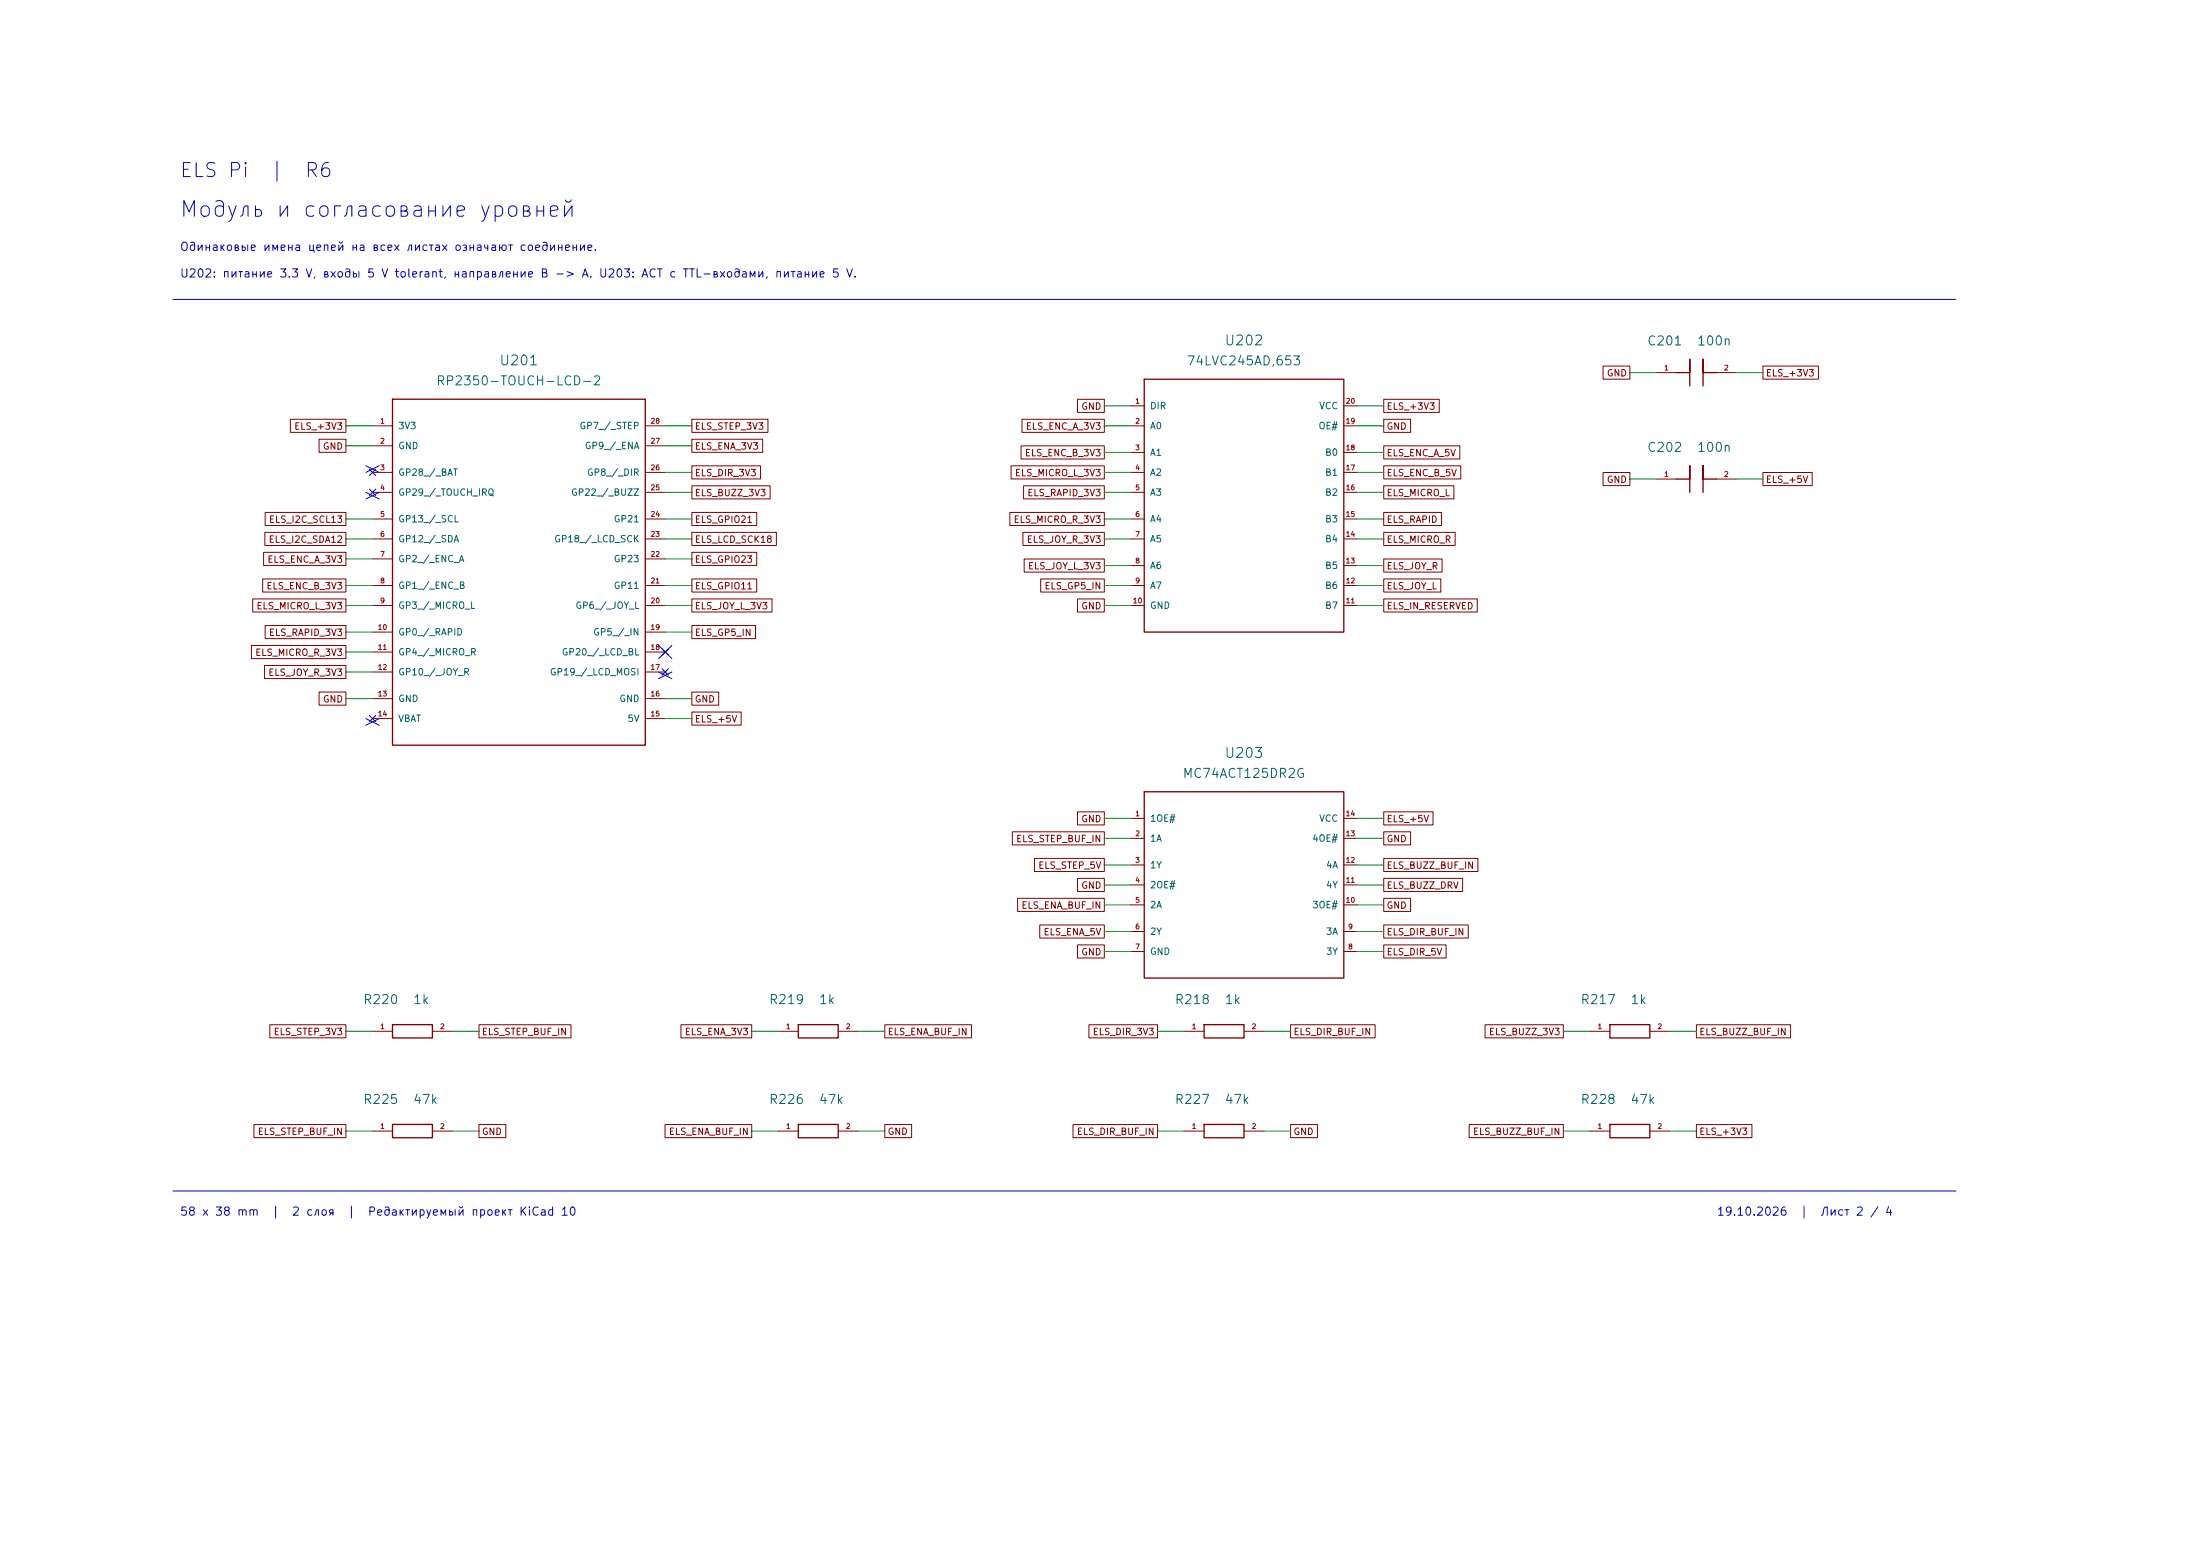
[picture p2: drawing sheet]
<svg xmlns="http://www.w3.org/2000/svg" width="420mm" height="297mm" viewBox="0 0 420 297" stroke-linecap="round" stroke-linejoin="round" font-family="sans-serif">
<g fill="none" stroke="#840000" stroke-width=".25">
<path d="M74.9 76.2h48.3v66h-48.3zM218.4 72.4h38.1v48.3h-38.1zM320 71.1h2.6v-2.5v5.1M327.7 71.1h-2.6v-2.5v5.1M320 91.4h2.6v-2.5v5.1M327.7 91.4h-2.6v-2.5v5.1M218.4 151.1h38.1v35.6h-38.1zM74.9 195.6h7.6v2.5h-7.6zM152.4 195.6h7.6v2.5h-7.6zM229.9 195.6h7.6v2.5h-7.6zM307.3 195.6h7.7v2.5h-7.7zM74.9 214.6h7.6v2.6h-7.6z"/>
<path d="M152.4 214.6h7.6v2.6h-7.6zM229.9 214.6h7.6v2.6h-7.6zM307.3 214.6h7.7v2.6h-7.7z"/>
</g>
<g fill="none" stroke="#840000" stroke-width=".19">
<path d="M205.7 76.2h5.1v2.5h-5.1zM215.9 77.5h2.5M256.5 77.5h2.6M264.2 76.2h10.6v2.5h-10.6zM306 69.9h5.1v2.5h-5.1zM316.2 71.1h3.8M327.7 71.1h3.8M336.5 69.9h10.6v2.5h-10.6zM50.6 97.8h15.4v2.5h-15.4zM55.4 80h10.6v2.5h-10.6zM60.9 83.8h5.1v2.5h-5.1zM71.1 81.3h3.8"/>
<path d="M71.1 85.1h3.8M71.1 90.2h3.8M71.1 94h3.8M71.1 99.1h3.8M123.2 81.3h3.8M123.2 85.1h3.8M123.2 90.2h3.8M123.2 94h3.8M123.2 99.1h3.8M132.1 92.7h14.9v2.5h-14.9zM132.1 97.8h12.4v2.5h-12.4zM132.1 80h14.5v2.5h-14.5z"/>
<path d="M132.1 83.8h13.5v2.5h-13.5zM132.1 88.9h13.1v2.5h-13.1zM192.8 97.8h18v2.5h-18zM193 88.9h17.8v2.5h-17.8zM194.9 85.1h15.9v2.5h-15.9zM195.1 80h15.7v2.5h-15.7zM195.4 92.7h15.4v2.5h-15.4zM215.9 81.3h2.5M215.9 90.2h2.5M215.9 94h2.5M215.9 99.1h2.5M215.9 86.4h2.5"/>
<path d="M256.5 81.3h2.6M256.5 90.2h2.6M256.5 94h2.6M256.5 99.1h2.6M256.5 86.4h2.6M264.2 80h5.1v2.5h-5.1zM264.2 85.1h14.5v2.5h-14.5zM264.2 88.9h14.7v2.5h-14.7zM264.2 92.7h13.4v2.5h-13.4zM264.2 97.8h11v2.5h-11zM306 90.2h5.1v2.5h-5.1zM316.2 91.4h3.8"/>
<path d="M327.7 91.4h3.8M336.5 90.2h9.5v2.5h-9.5zM48.2 114.3h17.8v2.5h-17.8zM50.1 110.5h15.9v2.5h-15.9zM50.3 105.4h15.7v2.5h-15.7zM50.6 101.6h15.4v2.5h-15.4zM50.6 119.4h15.4v2.5h-15.4zM71.1 102.9h3.8M71.1 106.7h3.8M71.1 111.8h3.8M71.1 115.6h3.8M123.2 102.9h3.8"/>
<path d="M123.2 106.7h3.8M123.2 111.8h3.8M123.2 115.6h3.8M132.1 119.4h12.1v2.5h-12.1zM132.1 101.6h16.1v2.5h-16.1zM132.1 105.4h12.4v2.5h-12.4zM132.1 110.5h12.4v2.5h-12.4zM132.1 114.3h15.3v2.5h-15.3zM195.3 101.6h15.5v2.5h-15.5zM195.5 106.7h15.3v2.5h-15.3zM198.7 110.5h12.1v2.5h-12.1zM205.7 114.3h5.1v2.5h-5.1z"/>
<path d="M215.9 102.9h2.5M215.9 111.8h2.5M215.9 115.6h2.5M215.9 108h2.5M256.5 102.9h2.6M256.5 111.8h2.6M256.5 115.6h2.6M256.5 108h2.6M264.2 110.5h10.9v2.5h-10.9zM264.2 114.3h17.8v2.5h-17.8zM264.2 106.7h11.1v2.5h-11.1zM264.2 101.6h13.6v2.5h-13.6z"/>
<path d="M48 123.2h18v2.5h-18zM50.5 127h15.5v2.5h-15.5zM60.9 132.1h5.1v2.5h-5.1zM71.1 120.7h3.8M71.1 124.5h3.8M71.1 128.3h3.8M71.1 133.4h3.8M71.1 137.2h3.8M123.2 120.7h3.8M123.2 124.5h3.8M123.2 128.3h3.8M123.2 133.4h3.8"/>
<path d="M123.2 137.2h3.8M132.1 132.1h5.1v2.5h-5.1zM132.1 135.9h9.4v2.5h-9.4zM193.3 158.8h17.5v2.5h-17.5zM205.7 155h5.1v2.5h-5.1zM215.9 156.2h2.5M256.5 156.2h2.6M264.2 155h9.4v2.5h-9.4zM264.2 158.8h5.1v2.5h-5.1zM194.3 171.5h16.5v2.5h-16.5zM197.5 163.8h13.3v2.6h-13.3zM198.5 176.5h12.3v2.6h-12.3z"/>
<path d="M205.7 167.7h5.1v2.5h-5.1zM215.9 160h2.5M215.9 165.1h2.5M215.9 168.9h2.5M215.9 172.7h2.5M215.9 177.8h2.5M256.5 160h2.6M256.5 165.1h2.6M256.5 168.9h2.6M256.5 172.7h2.6M256.5 177.8h2.6M264.2 163.8h17.9v2.6h-17.9z"/>
<path d="M264.2 167.7h15v2.5h-15zM264.2 171.5h5.1v2.5h-5.1zM264.2 176.5h16.1v2.6h-16.1zM51.5 195.6h14.5v2.5h-14.5zM71.1 196.9h3.8M82.5 196.9h3.9M91.4 195.6h17.6v2.5h-17.6zM130 195.6h13.5v2.5h-13.5zM148.6 196.9h3.8M160 196.9h3.8M168.9 195.6h16.6v2.5h-16.6zM205.7 180.4h5.1v2.5h-5.1z"/>
<path d="M207.9 195.6h13.1v2.5h-13.1zM215.9 181.6h2.5M226.1 196.9h3.8M237.5 196.9h3.8M246.4 195.6h16.1v2.5h-16.1zM256.5 181.6h2.6M264.2 180.4h11.9v2.5h-11.9zM283.5 195.6h14.9v2.5h-14.9zM303.5 196.9h3.8M315 196.9h3.8M323.8 195.6h18v2.5h-18zM48.5 214.6h17.5v2.6h-17.5z"/>
<path d="M71.1 215.9h3.8M82.5 215.9h3.9M91.4 214.6h5.2v2.6h-5.2zM127 214.6h16.5v2.6h-16.5zM148.6 215.9h3.8M160 215.9h3.8M168.9 214.6h5.1v2.6h-5.1zM204.8 214.6h16.2v2.6h-16.2zM226.1 215.9h3.8M237.5 215.9h3.8M246.4 214.6h5.1v2.6h-5.1zM280.5 214.6h17.9v2.6h-17.9z"/>
<path d="M303.5 215.9h3.8M315 215.9h3.8M323.8 214.6h10.6v2.6h-10.6z"/>
</g>
<path d="M33 57.2h340.4M69.8 94l2.6 1.3M69.8 88.9l2.6 1.3M72.4 94l-2.6 1.3M72.4 88.9l-2.6 1.3M69.8 137.2l2.6 1.2M72.4 137.2l-2.6 1.2M125.7 128.3l2.6 1.2M125.7 123.2l2.6 2.5M128.3 128.3l-2.6 1.2M128.3 123.2l-2.6 2.5M33 227.3h340.4" fill="none" stroke="#0000c2" stroke-width=".19"/>
<g fill="none" stroke="#009600" stroke-width=".19">
<path d="M210.8 77.5h5.1M259.1 77.5h5.1M311.1 71.1h5.1M331.5 71.1h5M66 81.3h5.1M66 85.1h5.1M66 99.1h5.1M127 81.3h5.1M127 85.1h5.1M127 99.1h5.1M127 90.2h5.1M127 94h5.1"/>
<path d="M210.8 81.3h5.1M210.8 99.1h5.1M210.8 90.2h5.1M210.8 94h5.1M210.8 86.4h5.1M259.1 81.3h5.1M259.1 99.1h5.1M259.1 90.2h5.1M259.1 94h5.1M259.1 86.4h5.1M311.1 91.4h5.1M331.5 91.4h5"/>
<path d="M66 102.9h5.1M66 106.7h5.1M66 111.8h5.1M66 115.6h5.1M127 102.9h5.1M127 106.7h5.1M127 111.8h5.1M127 115.6h5.1M210.8 102.9h5.1M210.8 108h5.1M210.8 111.8h5.1M210.8 115.6h5.1"/>
<path d="M259.1 102.9h5.1M259.1 108h5.1M259.1 111.8h5.1M259.1 115.6h5.1M66 120.7h5.1M66 124.5h5.1M66 128.3h5.1M66 133.4h5.1M127 120.7h5.1M127 133.4h5.1M127 137.2h5.1M210.8 156.2h5.1"/>
<path d="M259.1 156.2h5.1M210.8 177.8h5.1M210.8 160h5.1M210.8 165.1h5.1M210.8 168.9h5.1M210.8 172.7h5.1M259.1 177.8h5.1M259.1 160h5.1M259.1 165.1h5.1M259.1 168.9h5.1M259.1 172.7h5.1M66 196.9h5.1"/>
<path d="M86.4 196.9h5M143.5 196.9h5.1M163.8 196.9h5.1M210.8 181.6h5.1M221 196.9h5.1M241.3 196.9h5.1M259.1 181.6h5.1M298.4 196.9h5.1M318.8 196.9h5M66 215.9h5.1M86.4 215.9h5M143.5 215.9h5.1"/>
<path d="M163.8 215.9h5.1M221 215.9h5.1M241.3 215.9h5.1M298.4 215.9h5.1M318.8 215.9h5"/>
</g>
<path d="M70.5 93.4l1.2 1.2M70.5 89.6l1.2 1.2M71.7 93.4l-1.2 1.2M71.7 89.6l-1.2 1.2M70.5 136.6l1.2 1.2M71.7 136.6l-1.2 1.2M126.4 123.9l1.2 1.2M126.4 127.7l1.2 1.2M127.6 123.9l-1.2 1.2M127.6 127.7l-1.2 1.2" fill="none" stroke="#000084" stroke-width=".19"/>
<text font-size="3" fill="#0000c2" x="34.1" y="42.2">Модуль и согласование уровней</text>
<g font-size="2.7" fill="#0000c2">
<text x="34.1" y="34.5">ELS Pi</text>
<text x="51.3" y="34.5">|</text>
<text x="58" y="34.5">R6</text>
</g>
<g font-size="1.9" fill="#006464">
<text x="95.2" y="70.2">U201</text>
<text x="233.6" y="66.4">U202</text>
<text x="233.6" y="145.1">U203</text>
</g>
<g font-size="1.7" fill="#006464">
<text x="226.4" y="70.2">74LVC245AD,653</text>
<text x="314.3" y="66.4">C201</text>
<text x="323.8" y="66.4">100n</text>
<text x="83.1" y="74">RP2350-TOUCH-LCD-2</text>
<text x="314.3" y="86.7">C202</text>
<text x="323.8" y="86.7">100n</text>
<text x="225.6" y="148.9">MC74ACT125DR2G</text>
<text x="69.2" y="192.1">R220</text>
<text x="78.7" y="192.1">1k</text>
<text x="146.7" y="192.1">R219</text>
<text x="156.2" y="192.1">1k</text>
<text x="224.1" y="192.1">R218</text>
<text x="233.7" y="192.1">1k</text>
<text x="301.6" y="192.1">R217</text>
<text x="311.1" y="192.1">1k</text>
<text x="69.2" y="211.1">R225</text>
<text x="78.7" y="211.1">47k</text>
<text x="146.7" y="211.1">R226</text>
<text x="156.2" y="211.1">47k</text>
<text x="224.1" y="211.1">R227</text>
<text x="233.7" y="211.1">47k</text>
<text x="301.6" y="211.1">R228</text>
<text x="311.1" y="211.1">47k</text>
</g>
<g font-size="1.6" fill="#0000c2">
<text x="34.2" y="48.3">Одинаковые имена цепей на всех листах означают соединение.</text>
<text x="34.2" y="53.4">U202: питание 3.3 V, входы 5 V tolerant, направление B -&gt; A. U203: ACT с TTL-входами, питание 5 V.</text>
<text x="34.2" y="232.4">58 x 38 mm</text>
<text x="51.7" y="232.4">|</text>
<text x="55.6" y="232.4">2 слоя</text>
<text x="66.2" y="232.4">|</text>
<text x="70.1" y="232.4">Редактируемый проект KiCad 10</text>
<text x="327.6" y="232.4">19.10.2026</text>
<text x="343.5" y="232.4">|</text>
<text x="347.4" y="232.4">Лист 2 / 4</text>
</g>
<g font-size="1.3" fill="#840000">
<text x="306.6" y="72.2">GND</text>
<text x="337" y="72.2">ELS_+3V3</text>
<text x="56.1" y="82.3">ELS_+3V3</text>
<text x="132.5" y="82.3">ELS_STEP_3V3</text>
<text x="195.7" y="82.3">ELS_ENC_A_3V3</text>
<text x="206.3" y="78.5">GND</text>
<text x="264.6" y="78.5">ELS_+3V3</text>
<text x="264.6" y="82.3">GND</text>
<text x="61.5" y="86.1">GND</text>
<text x="132.5" y="86.1">ELS_ENA_3V3</text>
<text x="195.5" y="87.4">ELS_ENC_B_3V3</text>
<text x="264.6" y="87.4">ELS_ENC_A_5V</text>
<text x="132.5" y="95">ELS_BUZZ_3V3</text>
<text x="132.5" y="91.2">ELS_DIR_3V3</text>
<text x="193.6" y="91.2">ELS_MICRO_L_3V3</text>
<text x="196" y="95">ELS_RAPID_3V3</text>
<text x="264.6" y="91.2">ELS_ENC_B_5V</text>
<text x="264.6" y="95">ELS_MICRO_L</text>
<text x="306.6" y="92.5">GND</text>
<text x="337" y="92.5">ELS_+5V</text>
<text x="51.2" y="100.1">ELS_I2C_SCL13</text>
<text x="132.5" y="100.1">ELS_GPIO21</text>
<text x="193.4" y="100.1">ELS_MICRO_R_3V3</text>
<text x="264.6" y="100.1">ELS_RAPID</text>
<text x="50.9" y="107.7">ELS_ENC_A_3V3</text>
<text x="51.2" y="103.9">ELS_I2C_SDA12</text>
<text x="132.5" y="103.9">ELS_LCD_SCK18</text>
<text x="132.5" y="107.7">ELS_GPIO23</text>
<text x="195.9" y="103.9">ELS_JOY_R_3V3</text>
<text x="264.6" y="103.9">ELS_MICRO_R</text>
<text x="50.8" y="112.8">ELS_ENC_B_3V3</text>
<text x="132.5" y="112.8">ELS_GPIO11</text>
<text x="196.1" y="109">ELS_JOY_L_3V3</text>
<text x="199.3" y="112.8">ELS_GP5_IN</text>
<text x="264.6" y="112.8">ELS_JOY_L</text>
<text x="264.6" y="109">ELS_JOY_R</text>
<text x="48.9" y="116.6">ELS_MICRO_L_3V3</text>
<text x="132.5" y="116.6">ELS_JOY_L_3V3</text>
<text x="206.3" y="116.6">GND</text>
<text x="264.6" y="116.6">ELS_IN_RESERVED</text>
<text x="48.6" y="125.5">ELS_MICRO_R_3V3</text>
<text x="51.2" y="121.7">ELS_RAPID_3V3</text>
<text x="132.5" y="121.7">ELS_GP5_IN</text>
<text x="51.1" y="129.3">ELS_JOY_R_3V3</text>
<text x="61.5" y="134.4">GND</text>
<text x="132.5" y="134.4">GND</text>
<text x="132.5" y="138.2">ELS_+5V</text>
<text x="193.9" y="161.1">ELS_STEP_BUF_IN</text>
<text x="206.3" y="157.2">GND</text>
<text x="264.6" y="157.2">ELS_+5V</text>
<text x="264.6" y="161.1">GND</text>
<text x="198.1" y="166.1">ELS_STEP_5V</text>
<text x="264.6" y="166.1">ELS_BUZZ_BUF_IN</text>
<text x="194.9" y="173.8">ELS_ENA_BUF_IN</text>
<text x="206.3" y="169.9">GND</text>
<text x="264.6" y="169.9">ELS_BUZZ_DRV</text>
<text x="264.6" y="173.8">GND</text>
<text x="199.1" y="178.8">ELS_ENA_5V</text>
<text x="264.6" y="178.8">ELS_DIR_BUF_IN</text>
<text x="206.3" y="182.6">GND</text>
<text x="264.6" y="182.6">ELS_DIR_5V</text>
<text x="52.1" y="197.9">ELS_STEP_3V3</text>
<text x="91.9" y="197.9">ELS_STEP_BUF_IN</text>
<text x="130.6" y="197.9">ELS_ENA_3V3</text>
<text x="169.4" y="197.9">ELS_ENA_BUF_IN</text>
<text x="208.5" y="197.9">ELS_DIR_3V3</text>
<text x="246.8" y="197.9">ELS_DIR_BUF_IN</text>
<text x="284.1" y="197.9">ELS_BUZZ_3V3</text>
<text x="324.3" y="197.9">ELS_BUZZ_BUF_IN</text>
<text x="49.1" y="216.9">ELS_STEP_BUF_IN</text>
<text x="91.9" y="216.9">GND</text>
<text x="127.6" y="216.9">ELS_ENA_BUF_IN</text>
<text x="169.4" y="216.9">GND</text>
<text x="205.5" y="216.9">ELS_DIR_BUF_IN</text>
<text x="246.8" y="216.9">GND</text>
<text x="281.1" y="216.9">ELS_BUZZ_BUF_IN</text>
<text x="324.3" y="216.9">ELS_+3V3</text>
</g>
<g font-size="1.3" fill="#006464">
<text x="75.9" y="82.2">3V3</text>
<text x="110.5" y="82.2">GP7_/_STEP</text>
<text x="219.4" y="78.4">DIR</text>
<text x="219.4" y="82.2">A0</text>
<text x="251.6" y="82.2">OE#</text>
<text x="251.7" y="78.4">VCC</text>
<text x="75.9" y="86">GND</text>
<text x="111.5" y="86">GP9_/_ENA</text>
<text x="219.4" y="87.3">A1</text>
<text x="252.9" y="87.3">B0</text>
<text x="75.9" y="91.1">GP28_/_BAT</text>
<text x="75.9" y="94.9">GP29_/_TOUCH_IRQ</text>
<text x="108.9" y="94.9">GP22_/_BUZZ</text>
<text x="111.9" y="91.1">GP8_/_DIR</text>
<text x="219.4" y="91.1">A2</text>
<text x="219.4" y="94.9">A3</text>
<text x="252.9" y="94.9">B2</text>
<text x="252.9" y="91.1">B1</text>
<text x="75.9" y="100">GP13_/_SCL</text>
<text x="117.1" y="100">GP21</text>
<text x="219.4" y="100">A4</text>
<text x="252.9" y="100">B3</text>
<text x="75.9" y="103.8">GP12_/_SDA</text>
<text x="75.9" y="107.6">GP2_/_ENC_A</text>
<text x="105.7" y="103.8">GP18_/_LCD_SCK</text>
<text x="117.1" y="107.6">GP23</text>
<text x="219.4" y="103.8">A5</text>
<text x="252.9" y="103.8">B4</text>
<text x="75.9" y="112.7">GP1_/_ENC_B</text>
<text x="117.1" y="112.7">GP11</text>
<text x="219.4" y="108.9">A6</text>
<text x="219.4" y="112.7">A7</text>
<text x="252.9" y="112.7">B6</text>
<text x="252.9" y="108.9">B5</text>
<text x="75.9" y="116.5">GP3_/_MICRO_L</text>
<text x="109.7" y="116.5">GP6_/_JOY_L</text>
<text x="219.4" y="116.5">GND</text>
<text x="252.9" y="116.5">B7</text>
<text x="75.9" y="121.6">GP0_/_RAPID</text>
<text x="75.9" y="125.4">GP4_/_MICRO_R</text>
<text x="107.1" y="125.4">GP20_/_LCD_BL</text>
<text x="113.1" y="121.6">GP5_/_IN</text>
<text x="75.9" y="129.2">GP10_/_JOY_R</text>
<text x="104.9" y="129.2">GP19_/_LCD_MOSI</text>
<text x="75.9" y="134.3">GND</text>
<text x="118.1" y="134.3">GND</text>
<text x="75.9" y="138.1">VBAT</text>
<text x="119.7" y="138.1">5V</text>
<text x="219.4" y="157.2">1OE#</text>
<text x="219.4" y="161">1A</text>
<text x="250.4" y="161">4OE#</text>
<text x="251.7" y="157.2">VCC</text>
<text x="219.4" y="166">1Y</text>
<text x="253" y="166">4A</text>
<text x="219.4" y="169.9">2OE#</text>
<text x="219.4" y="173.7">2A</text>
<text x="250.4" y="173.7">3OE#</text>
<text x="253" y="169.9">4Y</text>
<text x="219.4" y="178.7">2Y</text>
<text x="253" y="178.7">3A</text>
<text x="219.4" y="182.6">GND</text>
<text x="253" y="182.6">3Y</text>
</g>
<g font-size="1" fill="#a90000">
<text x="317.6" y="70.9">1</text>
<text x="329" y="70.9">2</text>
<text x="216.6" y="77.3">1</text>
<text x="256.8" y="77.3">20</text>
<text x="72.5" y="81.1">1</text>
<text x="124.1" y="81.1">28</text>
<text x="216.6" y="81.1">2</text>
<text x="256.8" y="81.1">19</text>
<text x="72.5" y="84.9">2</text>
<text x="72.5" y="90">3</text>
<text x="124.1" y="90">26</text>
<text x="124.1" y="84.9">27</text>
<text x="216.6" y="86.2">3</text>
<text x="216.6" y="90">4</text>
<text x="256.8" y="90">17</text>
<text x="256.8" y="86.2">18</text>
<text x="72.5" y="93.8">4</text>
<text x="124.1" y="93.8">25</text>
<text x="216.6" y="93.8">5</text>
<text x="256.8" y="93.8">16</text>
<text x="317.6" y="91.2">1</text>
<text x="329" y="91.2">2</text>
<text x="72.5" y="98.9">5</text>
<text x="124.1" y="98.9">24</text>
<text x="216.6" y="98.9">6</text>
<text x="256.8" y="98.9">15</text>
<text x="72.5" y="102.7">6</text>
<text x="72.5" y="106.5">7</text>
<text x="124.1" y="106.5">22</text>
<text x="124.1" y="102.7">23</text>
<text x="216.6" y="102.7">7</text>
<text x="216.6" y="107.8">8</text>
<text x="256.8" y="107.8">13</text>
<text x="256.8" y="102.7">14</text>
<text x="72.5" y="111.6">8</text>
<text x="124.1" y="111.6">21</text>
<text x="216.6" y="111.6">9</text>
<text x="256.8" y="111.6">12</text>
<text x="72.5" y="115.4">9</text>
<text x="124.1" y="115.4">20</text>
<text x="216.2" y="115.4">10</text>
<text x="256.8" y="115.4">11</text>
<text x="72" y="120.5">10</text>
<text x="72" y="124.3">11</text>
<text x="124.1" y="124.3">18</text>
<text x="124.1" y="120.5">19</text>
<text x="72" y="128.1">12</text>
<text x="124.1" y="128.1">17</text>
<text x="72" y="133.2">13</text>
<text x="72" y="137">14</text>
<text x="124.1" y="137">15</text>
<text x="124.1" y="133.2">16</text>
<text x="216.6" y="156">1</text>
<text x="216.6" y="159.8">2</text>
<text x="256.8" y="159.8">13</text>
<text x="256.8" y="156">14</text>
<text x="216.6" y="164.9">3</text>
<text x="256.8" y="164.9">12</text>
<text x="216.6" y="168.7">4</text>
<text x="216.6" y="172.5">5</text>
<text x="256.8" y="172.5">10</text>
<text x="256.8" y="168.7">11</text>
<text x="216.6" y="177.6">6</text>
<text x="257.3" y="177.6">9</text>
<text x="216.6" y="181.4">7</text>
<text x="257.3" y="181.4">8</text>
<text x="72.5" y="196.7">1</text>
<text x="83.9" y="196.7">2</text>
<text x="149.9" y="196.7">1</text>
<text x="161.4" y="196.7">2</text>
<text x="227.4" y="196.7">1</text>
<text x="238.8" y="196.7">2</text>
<text x="304.9" y="196.7">1</text>
<text x="316.3" y="196.7">2</text>
<text x="72.5" y="215.7">1</text>
<text x="83.9" y="215.7">2</text>
<text x="149.9" y="215.7">1</text>
<text x="161.4" y="215.7">2</text>
<text x="227.4" y="215.7">1</text>
<text x="238.8" y="215.7">2</text>
<text x="304.9" y="215.7">1</text>
<text x="316.3" y="215.7">2</text>
</g>
</svg>
